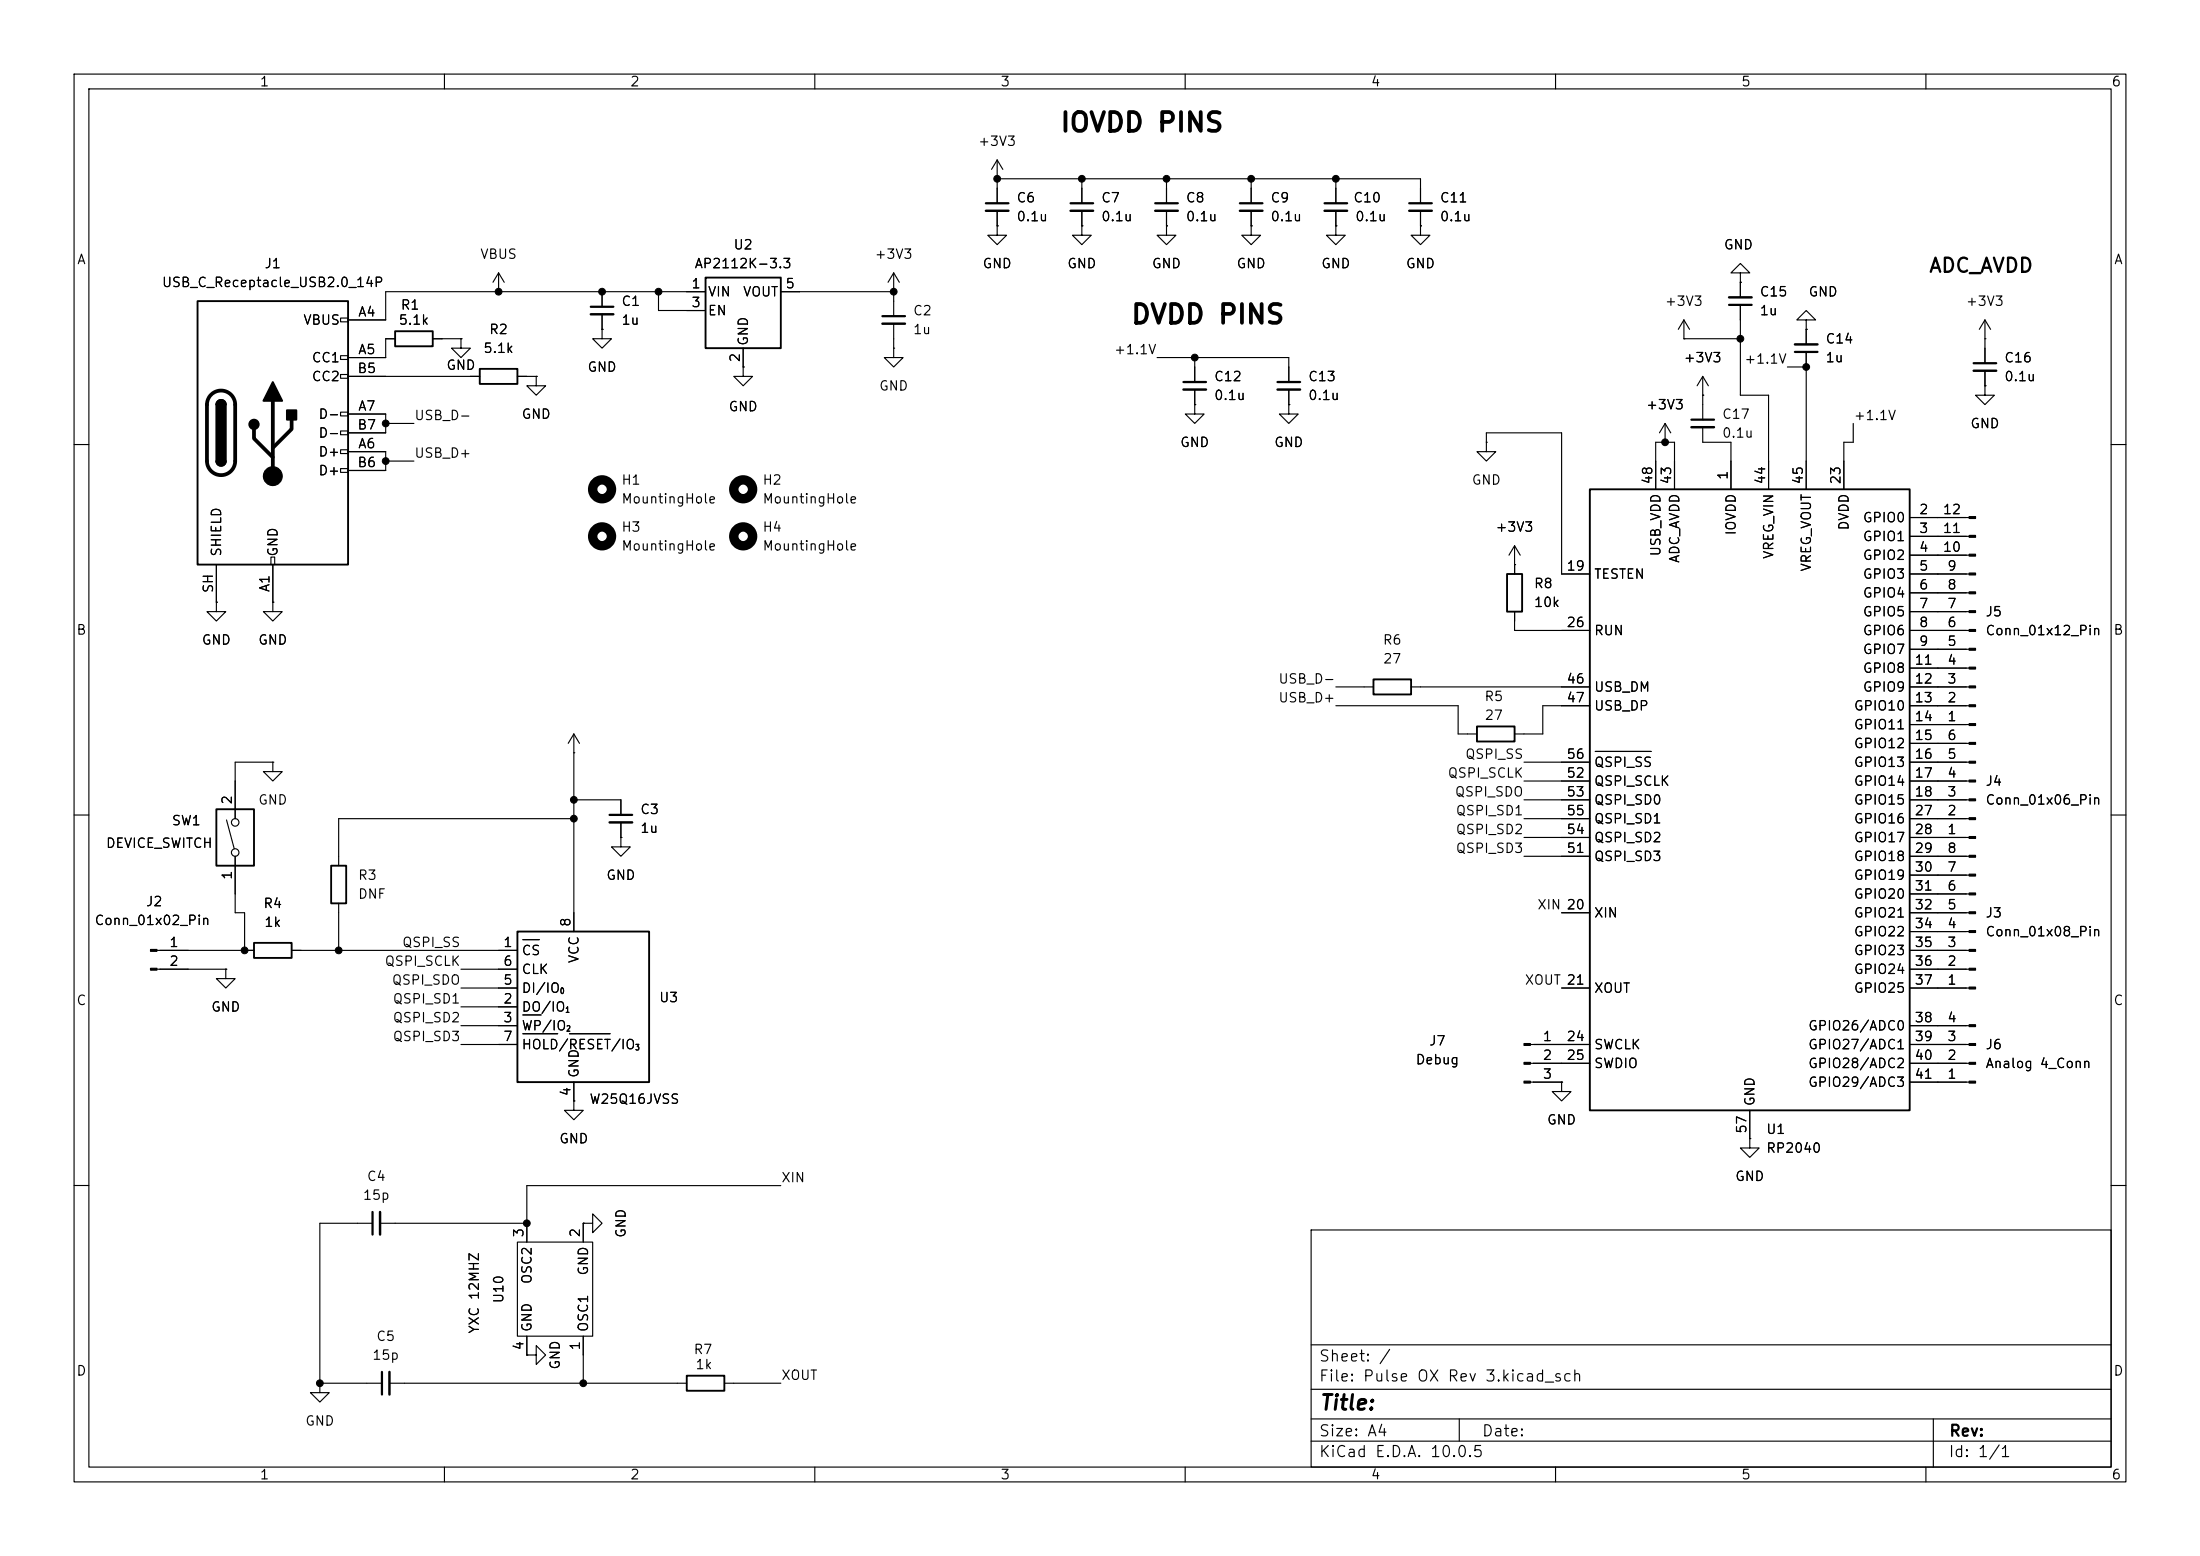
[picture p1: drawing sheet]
<svg xmlns="http://www.w3.org/2000/svg" width="297mm" height="210mm" viewBox="0 0 297 210" stroke-linecap="round" stroke-linejoin="round" font-family="sans-serif">
<g fill="none" stroke="#000" stroke-width=".15">
<path d="M10 10h277v190h-277zM12 12h273v186h-273zM60 10v2M110 10v2M160 10v2M210 10v2M260 10v2M67.3 39.4h.1M67.3 36.8l-.8 1.3M67.3 36.8l.8 1.3M67.3 36.8v2.6M81.3 39.4v2"/>
<path d="M88.9 39.4v2.5h6.3M95.2 39.4h-43.1v3.8h-5.1M105.4 39.4h15.2M120.6 39.4h.1M120.6 36.8l-.7 1.3M120.6 36.8l.8 1.3M120.6 36.8v5.9M134.6 24.1h.1M134.6 30.5v1.3h1.3l-1.3 1.2-1.3-1.2h1.3M134.6 30.5h.1M134.6 21.6l-.7 1.3M134.6 21.6l.8 1.3"/>
<path d="M134.6 21.6v5.8M134.6 28.4v2.1M134.6 24.1h57.2v3.3M146 30.5v1.3h1.3l-1.3 1.2-1.2-1.2h1.2M146 30.5h.1M146 24.1v3.3M146 28.4v2.1M157.5 30.5v1.3h1.2l-1.2 1.2-1.3-1.2h1.3M157.5 30.5h.1M157.5 24.1v3.3M157.5 28.4v2.1M168.9 30.5v1.3h1.3l-1.3 1.2-1.3-1.2h1.3"/>
<path d="M168.9 30.5h.1M168.9 24.1v3.3M168.9 28.4v2.1M180.3 30.5v1.3h1.3l-1.3 1.2-1.2-1.2h1.2M180.3 30.5h.1M180.3 24.1v3.3M180.3 28.4v2.1M191.8 30.5v1.3h1.2l-1.2 1.2-1.3-1.2h1.3M191.8 30.5h.1M191.8 28.4v2.1M234.9 36.8h1.3l-1.3-1.2-1.2 1.2h1.2v1.3M234.9 38.1h.1"/>
<path d="M234.9 38.1v2M46 42.9h1v.5h-1zM46 48h1v.5h-1zM46 50.5h1v.6h-1zM46 55.6h1v.5h-1zM46 58.2h1v.5h-1zM47 55.9h5.1v2.5h-5.1M47 50.8h17.8M52.1 57.2h3.8M53.3 45.7h-1.2v2.6h-5.1M58.4 45.7h3.8M62.2 45.7v1.3h1.3l-1.3 1.3-1.2-1.3h1.2"/>
<path d="M62.2 45.7h.1M69.8 50.8h2.6M72.4 50.8v1.3h1.3l-1.3 1.2-1.3-1.2h1.3M72.4 50.8h.1M81.3 44.5v1.2h1.2l-1.2 1.3-1.3-1.3h1.3M81.3 44.5h.1M81.3 42.4v2.1M100.3 49.5v1.3h1.3l-1.3 1.3-1.2-1.3h1.2M100.3 49.5h.1M100.3 47v2.5M120.6 47v1.3h1.3l-1.3 1.2-1.2-1.2h1.2M120.6 47h.1"/>
<path d="M120.6 43.7v3.3M156.2 48.3h17.8v3.3M161.3 54.6v1.3h1.3l-1.3 1.3-1.3-1.3h1.3M161.3 54.6h.1M161.3 48.3v3.3M161.3 52.6v2M174 54.6v1.3h1.3l-1.3 1.3-1.3-1.3h1.3M174 54.6h.1M174 52.6v2M200.7 59.7v1.3h1.2l-1.2 1.2-1.3-1.2h1.3M200.7 59.7h.1M200.7 59.7v-1.3h10.1v19.1h3.8"/>
<path d="M224.8 59.7h.1M224.8 57.2l-.8 1.2M224.8 57.2l.8 1.2M224.8 57.2v2.5M227.3 45.7h.1M227.3 45.7h7.6M227.3 43.2l-.7 1.3M227.3 43.2l.8 1.3M227.3 43.2v2.5M229.9 53.3h.1M229.9 57.7v2h3.8v6.3M229.9 50.8l-.8 1.3"/>
<path d="M229.9 50.8l.7 1.3M229.9 50.8v5.8M234.9 41.1v12.2h3.9v12.7M241.3 49.5h2.5M243.8 43.2h1.3l-1.3-1.3-1.2 1.3h1.2v1.3M243.8 44.5h.1M243.8 44.5v2M243.8 47.5v18.5M250.2 57.2v2.5h-1.3v6.3M268 52.1v1.2h1.2l-1.2 1.3-1.3-1.3h1.3M268 52.1h.1M268 45.7h.1"/>
<path d="M268 43.2v5.8M268 50v2.1M268 43.2l-.8 1.3M268 43.2l.7 1.3M10 60h2M29.2 76.2v5.1M36.6 75.2h.5v1h-.5zM36.8 76.2v5.1M46 60.7h1v.5h-1zM46 63.2h1v.6h-1zM47 61h5.1v2.5h-5.1M52.1 62.2h3.8"/>
<path d="M204.5 76.2h.1M204.5 73.7v3.8M204.5 73.7l-.8 1.2M204.5 73.7l.7 1.2M223.5 66v-6.3h2.6v6.3M257.8 69.9h8M257.8 72.4h8M257.8 74.9h8M257.8 77.5h8M285 60h2M29.2 81.3v1.3h1.3l-1.3 1.2-1.3-1.2h1.3M29.2 81.3h.1"/>
<path d="M36.8 81.3v1.3h1.3l-1.3 1.2-1.2-1.2h1.2M36.8 81.3h.1M77.5 99.1l-.8 1.2M77.5 99.1l.7 1.2M77.5 99.1v26.6M180.3 92.7h5.1M180.3 95.3h16.5v3.8h2.6M190.5 92.7h24.1M204.5 82.6v2.5h10.1M214.6 95.3h-6.3v3.8h-3.8M257.8 92.7h8M257.8 80h8"/>
<path d="M257.8 82.6h8M257.8 85.1h8M257.8 87.6h8M257.8 90.2h8M257.8 95.3h8M257.8 97.8h8M10 110h2M30.6 110.7l1 3.9M31.7 115.6v7.6h1.3v5.1M36.8 102.9v1.2h1.3l-1.3 1.3-1.2-1.3h1.2M36.8 102.9h.1M36.8 102.9h-5.1v7.6"/>
<path d="M77.5 101.6h.1M77.5 108h6.3v2M77.5 110.5h-31.8v6.3M83.8 113v1.3h1.3l-1.3 1.3-1.3-1.3h1.3M83.8 113h.1M83.8 111v2M205.7 113h8.9M205.7 110.5h8.9M205.7 108h8.9M205.7 105.4h8.9M205.7 102.9h8.9M205.7 115.6h8.9"/>
<path d="M215.4 101.4h7.5M257.8 113h8M257.8 110.5h8M257.8 108h8M257.8 105.4h8M257.8 102.9h8M257.8 100.3h8M257.8 115.6h8M257.8 118.1h8M285 110h2M21.2 128.3h13.1M21.2 130.8h9.3"/>
<path d="M30.5 130.8v1.3h1.2l-1.2 1.3-1.3-1.3h1.3M30.5 130.8h.1M39.4 128.3h30.4M45.7 121.9v6.4M62.2 133.4h7.6M62.2 130.8h7.6M62.2 138.4h7.6M62.2 135.9h7.6M70.6 126.8h2.2M70.6 137h2.5M70.6 139.5h4.7M76.9 139.5h5.5"/>
<path d="M210.8 123.2h3.8M210.8 133.4h3.8M257.8 123.2h8M257.8 133.4h8M257.8 120.7h8M257.8 125.7h8M257.8 128.3h8M257.8 130.8h8M257.8 138.4h8M62.2 141h7.6M77.5 148.6v1.3h1.2l-1.2 1.2-1.3-1.2h1.3M77.5 148.6h.1"/>
<path d="M77.5 146.1v2.5M206.6 141h8M206.6 143.5h8M206.6 146.1h4.2M210.8 146.1v1.2h1.3l-1.3 1.3-1.3-1.3h1.3M210.8 146.1h.1M236.2 153.7v1.2h1.3l-1.3 1.3-1.3-1.3h1.3M236.2 153.7h.1M236.2 149.9v3.8M257.8 141h8M257.8 143.5h8M257.8 146.1h8"/>
<path d="M10 160h2M50.3 165.1h-7.1v21.6M51.3 165.1h19.8M69.8 167.6h10.2v12.7h-10.2zM78.7 165.1h1.3v-1.3l1.3 1.3-1.3 1.3v-1.3M78.7 165.1h.1M78.7 165.1v2.5M105.4 160h-34.3v7.6M177 166h108v32h-108zM285 160h2M43.2 186.7v1.3h1.2l-1.2 1.2-1.3-1.2h1.3M43.2 186.7h.1"/>
<path d="M43.2 186.7h8.4M52.6 186.7h40.1M60 198v2M71.1 182.9h1.3v-1.3l1.3 1.3-1.3 1.3v-1.3M71.1 182.9h.1M71.1 180.3v2.6M78.7 180.3v6.4M97.8 186.7h7.6M110 198v2M160 198v2M177 194.5h108M177 191.5h108"/>
<path d="M177 187.5h108M177 181.5h108M197 191.5v3M210 198v2M260 198v2M261 191.5v6.5"/>
<circle cx="31.8" cy="115.1" r=".51"/>
<circle cx="31.8" cy="111" r=".51"/>
</g>
<g fill="none" stroke="#000" stroke-width=".25">
<path d="M95.2 37.5h10.2v9.5h-10.2zM26.7 40.6h20.3v35.6h-20.3zM29.2 54.6a.64 .64 0 0 1 .6-.6 .64 .64 0 0 1 .7 .6M53.3 44.7h5.1v2h-5.1zM64.8 49.8h5v2h-5zM29.2 62.2a.64 .64 0 0 0 .6 .7 .64 .64 0 0 0 .7-.7M203.5 77.5h2v5.1h-2zM214.6 66h43.2v83.9h-43.2zM185.4 91.7h5.1v2h-5.1zM199.4 98h5.1v2.1h-5.1zM29.2 109.2h5.1v7.6h-5.1zM44.7 116.8h2v5.1h-2z"/>
<path d="M34.3 127.3h5.1v2h-5.1zM69.8 125.7h17.8v20.4h-17.8zM92.7 185.7h5.1v2h-5.1z"/>
</g>
<g fill="none" stroke="#000" stroke-width=".3">
<path d="M133.1 27.4h3M144.5 27.4h3.1M156 27.4h3M167.4 27.4h3M178.8 27.4h3.1M190.2 27.4h3.1M79.8 41.4h3M119.1 42.7h3.1M159.8 51.6h3M172.5 51.6h3M228.3 56.6h3.1M233.4 41.1h3.1"/>
<path d="M242.3 47.5h3.1M266.4 49h3.1M82.3 110h3M50.3 163.6v3M51.6 185.2v3"/>
</g>
<g fill="none" stroke="#000" stroke-width=".33">
<path d="M133.1 28.4h3M144.5 28.4h3.1M156 28.4h3M167.4 28.4h3M178.8 28.4h3.1M190.2 28.4h3.1M79.8 42.4h3M119.1 43.7h3.1M159.8 52.6h3M172.5 52.6h3M228.3 57.7h3.1M233.4 40.1h3.1"/>
<path d="M242.3 46.5h3.1M266.4 50h3.1M82.3 111h3M51.3 163.6v3M52.6 185.2v3"/>
</g>
<g fill="#000" stroke="#000" stroke-width=".15">
<path d="M265.8 77.3h.9v.3h-.9zM265.8 74.8h.9v.3h-.9zM265.8 72.3h.9v.2h-.9zM265.8 69.7h.9v.3h-.9zM265.8 97.7h.9v.2h-.9zM265.8 95.1h.9v.3h-.9zM265.8 92.6h.9v.2h-.9zM265.8 90h.9v.3h-.9zM265.8 87.5h.9v.3h-.9zM265.8 85h.9v.2h-.9zM265.8 82.4h.9v.3h-.9zM265.8 79.9h.9v.2h-.9z"/>
<path d="M265.8 112.9h.9v.3h-.9zM265.8 110.4h.9v.2h-.9zM265.8 107.8h.9v.3h-.9zM265.8 105.3h.9v.2h-.9zM265.8 102.7h.9v.3h-.9zM265.8 100.2h.9v.3h-.9zM265.8 118h.9v.2h-.9zM265.8 115.4h.9v.3h-.9zM20.3 128.1h.9v.3h-.9zM20.3 130.7h.9v.2h-.9zM265.8 133.2h.9v.3h-.9zM265.8 130.7h.9v.2h-.9z"/>
<path d="M265.8 128.1h.9v.3h-.9zM265.8 125.6h.9v.3h-.9zM265.8 123.1h.9v.2h-.9zM265.8 120.5h.9v.3h-.9zM265.8 138.3h.9v.3h-.9zM205.7 140.8h.9v.3h-.9zM205.7 143.4h.9v.2h-.9zM205.7 145.9h.9v.3h-.9zM265.8 145.9h.9v.3h-.9zM265.8 143.4h.9v.2h-.9zM265.8 140.8h.9v.3h-.9z"/>
<circle cx="36.8" cy="64.3" r="1.27"/>
</g>
<path d="M28.5 53.3a1.9 1.9 0 0 1 2.1-.4 1.9 1.9 0 0 1 1.1 1.7v7.6a1.91 1.91 0 0 1-1.9 1.9 1.91 1.91 0 0 1-1.9-1.9v-7.6a1.9 1.9 0 0 1 .6-1.3zM34.3 57.9v1.3l2.5 2.5M36.8 54.1v10.2M39.4 56.6v1.3l-2.6 2.6" fill="none" stroke="#000" stroke-width=".51"/>
<g fill="#000" stroke="#000" stroke-width=".25">
<path d="M29.4 54.2a.64 .64 0 0 1 .7-.2 .64 .64 0 0 1 .4 .6h-1.3zM36.8 51.6l1.3 2.5h-2.5zM38.7 55.4h1.3v1.2h-1.3zM29.2 54.6h1.3v7.6h-1.3zM29.2 62.2h1.3a.64 .64 0 0 1-.7 .7 .64 .64 0 0 1-.6-.7z"/>
<circle cx="34.3" cy="57.3" r=".63"/>
</g>
<g fill="none" stroke="#000" stroke-width="1.3">
<circle cx="81.3" cy="66" r="1.27"/>
<circle cx="81.3" cy="72.4" r="1.27"/>
<circle cx="100.3" cy="72.4" r="1.27"/>
<circle cx="100.3" cy="66" r="1.27"/>
</g>
<g fill="#000" stroke="#000" stroke-width=".14">
<circle cx="67.3" cy="39.4" r=".46"/>
<circle cx="81.3" cy="39.4" r=".46"/>
<circle cx="88.9" cy="39.4" r=".46"/>
<circle cx="120.6" cy="39.4" r=".46"/>
<circle cx="134.6" cy="24.1" r=".46"/>
<circle cx="146" cy="24.1" r=".46"/>
<circle cx="157.5" cy="24.1" r=".46"/>
<circle cx="168.9" cy="24.1" r=".46"/>
<circle cx="180.3" cy="24.1" r=".46"/>
<circle cx="52.1" cy="57.2" r=".46"/>
<circle cx="161.3" cy="48.3" r=".46"/>
<circle cx="224.8" cy="59.7" r=".46"/>
<circle cx="234.9" cy="45.7" r=".46"/>
<circle cx="243.8" cy="49.5" r=".46"/>
<circle cx="52.1" cy="62.2" r=".46"/>
<circle cx="77.5" cy="108" r=".46"/>
<circle cx="77.5" cy="110.5" r=".46"/>
<circle cx="33" cy="128.3" r=".46"/>
<circle cx="45.7" cy="128.3" r=".46"/>
<circle cx="71.1" cy="165.1" r=".46"/>
<circle cx="43.2" cy="186.7" r=".46"/>
<circle cx="78.7" cy="186.7" r=".46"/>
</g>
<g font-size="2.5">
<text x="143" y="18.4">IOVDD PINS</text>
<text x="152.5" y="44.3">DVDD PINS</text>
</g>
<text font-size="2" x="178" y="190.8">Title:</text>
<text font-size="1.9" x="260.3" y="37.3">ADC_AVDD</text>
<g font-size="1.5">
<text x="178" y="184.1">Sheet: /</text>
<text x="178" y="186.8">File: Pulse OX Rev 3.kicad_sch</text>
<text x="178" y="197">KiCad E.D.A. 10.0.5</text>
<text x="178" y="194.2">Size: A4</text>
<text x="200" y="194.2">Date:</text>
<text x="263" y="197">Id: 1/1</text>
<text x="263" y="194.2">Rev:</text>
</g>
<g font-size="1.3">
<text x="35" y="12">1</text>
<text x="85" y="12">2</text>
<text x="135" y="12">3</text>
<text x="185" y="12">4</text>
<text x="235" y="12">5</text>
<text x="285" y="12">6</text>
<text x="132" y="20">+3V3</text>
<text x="137.1" y="27.6">C6</text>
<text x="148.6" y="27.6">C7</text>
<text x="160" y="27.6">C8</text>
<text x="171.4" y="27.6">C9</text>
<text x="182.6" y="27.6">C10</text>
<text x="194.3" y="27.6">C11</text>
<text x="10.3" y="36">A</text>
<text x="64.7" y="35.3">VBUS</text>
<text x="98.9" y="34">U2</text>
<text x="118" y="35.3">+3V3</text>
<text x="137.1" y="30.2">0.1u</text>
<text x="148.6" y="30.2">0.1u</text>
<text x="160" y="30.2">0.1u</text>
<text x="171.4" y="30.2">0.1u</text>
<text x="182.9" y="30.2">0.1u</text>
<text x="194.3" y="30.2">0.1u</text>
<text x="232.6" y="34">GND</text>
<text x="285.3" y="36">A</text>
<text x="21.8" y="39.1">USB_C_Receptacle_USB2.0_14P</text>
<text x="35.6" y="36.5">J1</text>
<text x="83.8" y="41.6">C1</text>
<text x="93.2" y="39.2">1</text>
<text x="93.2" y="41.8">3</text>
<text x="93.7" y="36.5">AP2112K-3.3</text>
<text x="95.5" y="40.3">VIN</text>
<text x="100.2" y="40.3">VOUT</text>
<text x="105.9" y="39.2">5</text>
<text x="132.6" y="36.5">GND</text>
<text x="144" y="36.5">GND</text>
<text x="155.4" y="36.5">GND</text>
<text x="166.8" y="36.5">GND</text>
<text x="178.3" y="36.5">GND</text>
<text x="189.7" y="36.5">GND</text>
<text x="224.7" y="41.6">+3V3</text>
<text x="237.5" y="40.3">C15</text>
<text x="244.1" y="40.3">GND</text>
<text x="265.3" y="41.6">+3V3</text>
<text x="40.8" y="44.1">VBUS</text>
<text x="48.3" y="43">A4</text>
<text x="53.7" y="44.1">5.1k</text>
<text x="54" y="42.1">R1</text>
<text x="65.2" y="48">5.1k</text>
<text x="65.9" y="45.4">R2</text>
<text x="83.8" y="44.1">1u</text>
<text x="95.5" y="42.9">EN</text>
<text x="101.3" y="46.8" transform="rotate(-90 101.3 46.8)">GND</text>
<text x="123.2" y="42.9">C2</text>
<text x="123.2" y="45.4">1u</text>
<text x="237.5" y="42.9">1u</text>
<text x="246.4" y="46.7">C14</text>
<text x="42" y="49.2">CC1</text>
<text x="42" y="51.8">CC2</text>
<text x="48.2" y="50.7">B5</text>
<text x="48.3" y="48.1">A5</text>
<text x="60.2" y="50.2">GND</text>
<text x="79.2" y="50.5">GND</text>
<text x="100.2" y="49" transform="rotate(-90 100.2 49)">2</text>
<text x="118.6" y="53">GND</text>
<text x="150.3" y="48.1">+1.1V</text>
<text x="163.8" y="51.8">C12</text>
<text x="176.5" y="51.8">C13</text>
<text x="227.2" y="49.2">+3V3</text>
<text x="235.4" y="49.4">+1.1V</text>
<text x="246.4" y="49.2">1u</text>
<text x="270.5" y="49.2">C16</text>
<text x="270.5" y="51.8">0.1u</text>
<text x="42.9" y="56.8">D-</text>
<text x="42.9" y="59.4">D-</text>
<text x="48.2" y="58.3">B7</text>
<text x="48.3" y="55.7">A7</text>
<text x="55.9" y="57">USB_D-</text>
<text x="70.3" y="56.8">GND</text>
<text x="98.3" y="55.8">GND</text>
<text x="163.8" y="54.3">0.1u</text>
<text x="176.5" y="54.3">0.1u</text>
<text x="222.1" y="55.6">+3V3</text>
<text x="232.4" y="56.8">C17</text>
<text x="232.4" y="59.4">0.1u</text>
<text x="250.2" y="57">+1.1V</text>
<text x="265.9" y="58.1">GND</text>
<text x="42.9" y="61.9">D+</text>
<text x="42.9" y="64.5">D+</text>
<text x="48.2" y="63.4">B6</text>
<text x="48.3" y="60.8">A6</text>
<text x="55.9" y="62.1">USB_D+</text>
<text x="83.8" y="65.7">H1</text>
<text x="102.9" y="65.7">H2</text>
<text x="159.2" y="60.7">GND</text>
<text x="171.9" y="60.7">GND</text>
<text x="198.6" y="65.7">GND</text>
<text x="223.4" y="65.5" transform="rotate(-90 223.4 65.5)">48</text>
<text x="225.9" y="65.5" transform="rotate(-90 225.9 65.5)">43</text>
<text x="233.5" y="64.9" transform="rotate(-90 233.5 64.9)">1</text>
<text x="238.6" y="65.5" transform="rotate(-90 238.6 65.5)">44</text>
<text x="243.7" y="65.5" transform="rotate(-90 243.7 65.5)">45</text>
<text x="248.8" y="65.5" transform="rotate(-90 248.8 65.5)">23</text>
<text x="83.8" y="68.3">MountingHole</text>
<text x="102.9" y="68.3">MountingHole</text>
<text x="249.9" y="71.7" transform="rotate(-90 249.9 71.7)">DVDD</text>
<text x="251.4" y="70.8">GPIO0</text>
<text x="259" y="69.7">2</text>
<text x="262.2" y="69.7">12</text>
<text x="30.2" y="75.2" transform="rotate(-90 30.2 75.2)">SHIELD</text>
<text x="37.8" y="75.2" transform="rotate(-90 37.8 75.2)">GND</text>
<text x="83.8" y="72.1">H3</text>
<text x="83.8" y="74.6">MountingHole</text>
<text x="102.9" y="72.1">H4</text>
<text x="102.9" y="74.6">MountingHole</text>
<text x="201.8" y="72.1">+3V3</text>
<text x="211.4" y="77.3">19</text>
<text x="224.5" y="75.2" transform="rotate(-90 224.5 75.2)">USB_VDD</text>
<text x="227" y="76.1" transform="rotate(-90 227 76.1)">ADC_AVDD</text>
<text x="234.6" y="72.3" transform="rotate(-90 234.6 72.3)">IOVDD</text>
<text x="239.7" y="75.5" transform="rotate(-90 239.7 75.5)">VREG_VIN</text>
<text x="244.8" y="77.2" transform="rotate(-90 244.8 77.2)">VREG_VOUT</text>
<text x="251.4" y="73.4">GPIO1</text>
<text x="251.4" y="75.9">GPIO2</text>
<text x="259" y="72.3">3</text>
<text x="259" y="74.8">4</text>
<text x="259" y="77.3">5</text>
<text x="262.2" y="74.8">10</text>
<text x="262.2" y="72.3">11</text>
<text x="262.8" y="77.3">9</text>
<text x="29.1" y="80.1" transform="rotate(-90 29.1 80.1)">SH</text>
<text x="36.7" y="80" transform="rotate(-90 36.7 80)">A1</text>
<text x="207" y="79.7">R8</text>
<text x="207" y="82.2">10k</text>
<text x="215.1" y="78.4">TESTEN</text>
<text x="251.4" y="78.4">GPIO3</text>
<text x="251.4" y="81">GPIO4</text>
<text x="251.4" y="83.5">GPIO5</text>
<text x="259" y="79.9">6</text>
<text x="259" y="82.4">7</text>
<text x="262.8" y="82.4">7</text>
<text x="262.8" y="79.9">8</text>
<text x="268" y="83.5">J5</text>
<text x="10.2" y="86">B</text>
<text x="27.1" y="87.3">GND</text>
<text x="34.8" y="87.3">GND</text>
<text x="186.6" y="87.3">R6</text>
<text x="186.6" y="89.9">27</text>
<text x="211.4" y="85">26</text>
<text x="215.1" y="86.1">RUN</text>
<text x="251.4" y="86.1">GPIO6</text>
<text x="251.4" y="88.6">GPIO7</text>
<text x="259" y="85">8</text>
<text x="259" y="87.5">9</text>
<text x="262.8" y="87.5">5</text>
<text x="262.8" y="85">6</text>
<text x="268" y="86.1">Conn_01x12_Pin</text>
<text x="285.2" y="86">B</text>
<text x="172.5" y="95.1">USB_D+</text>
<text x="172.5" y="92.6">USB_D-</text>
<text x="200.3" y="94.9">R5</text>
<text x="211.4" y="92.6">46</text>
<text x="211.4" y="95.1">47</text>
<text x="215.1" y="93.7">USB_DM</text>
<text x="251.4" y="91.1">GPIO8</text>
<text x="251.4" y="93.7">GPIO9</text>
<text x="258.4" y="90">11</text>
<text x="258.4" y="92.6">12</text>
<text x="258.4" y="95.1">13</text>
<text x="262.8" y="95.1">2</text>
<text x="262.8" y="92.6">3</text>
<text x="262.8" y="90">4</text>
<text x="200.3" y="97.5">27</text>
<text x="215.1" y="96.2">USB_DP</text>
<text x="250.2" y="96.2">GPIO10</text>
<text x="250.2" y="98.8">GPIO11</text>
<text x="250.2" y="101.3">GPIO12</text>
<text x="258.4" y="97.7">14</text>
<text x="258.4" y="100.2">15</text>
<text x="262.8" y="100.2">6</text>
<text x="262.8" y="97.7">1</text>
<text x="195.4" y="105.3">QSPI_SCLK</text>
<text x="196.3" y="107.8">QSPI_SDO</text>
<text x="197.7" y="102.7">QSPI_SS</text>
<text x="211.4" y="105.3">52</text>
<text x="211.4" y="107.8">53</text>
<text x="211.4" y="102.7">56</text>
<text x="215.1" y="106.4">QSPI_SCLK</text>
<text x="215.1" y="103.8">QSPI_SS</text>
<text x="250.2" y="103.8">GPIO13</text>
<text x="250.2" y="106.4">GPIO14</text>
<text x="258.4" y="102.7">16</text>
<text x="258.4" y="105.3">17</text>
<text x="258.4" y="107.8">18</text>
<text x="262.8" y="107.8">3</text>
<text x="262.8" y="105.3">4</text>
<text x="262.8" y="102.7">5</text>
<text x="268" y="106.4">J4</text>
<text x="23.1" y="111.7">SW1</text>
<text x="31.6" y="108.7" transform="rotate(-90 31.6 108.7)">2</text>
<text x="34.8" y="108.9">GND</text>
<text x="86.3" y="110.2">C3</text>
<text x="86.3" y="112.7">1u</text>
<text x="196.4" y="112.9">QSPI_SD2</text>
<text x="196.4" y="110.4">QSPI_SD1</text>
<text x="211.4" y="112.9">54</text>
<text x="211.4" y="110.4">55</text>
<text x="215.1" y="108.9">QSPI_SD0</text>
<text x="215.1" y="114">QSPI_SD2</text>
<text x="215.1" y="111.5">QSPI_SD1</text>
<text x="250.2" y="108.9">GPIO15</text>
<text x="250.2" y="111.5">GPIO16</text>
<text x="250.2" y="114">GPIO17</text>
<text x="258.4" y="110.4">27</text>
<text x="258.4" y="112.9">28</text>
<text x="262.8" y="112.9">1</text>
<text x="262.8" y="110.4">2</text>
<text x="268" y="108.9">Conn_01x06_Pin</text>
<text x="14.2" y="114.8">DEVICE_SWITCH</text>
<text x="31.6" y="118.8" transform="rotate(-90 31.6 118.8)">1</text>
<text x="48.2" y="119.1">R3</text>
<text x="81.8" y="119.1">GND</text>
<text x="196.4" y="115.4">QSPI_SD3</text>
<text x="211.4" y="115.4">51</text>
<text x="215.1" y="116.5">QSPI_SD3</text>
<text x="250.2" y="116.5">GPIO18</text>
<text x="250.2" y="119.1">GPIO19</text>
<text x="258.4" y="115.4">29</text>
<text x="258.4" y="118">30</text>
<text x="262.8" y="118">7</text>
<text x="262.8" y="115.4">8</text>
<text x="12.7" y="125.2">Conn_01x02_Pin</text>
<text x="19.6" y="122.6">J2</text>
<text x="35.5" y="122.9">R4</text>
<text x="35.6" y="125.4">1k</text>
<text x="48.2" y="121.6">DNF</text>
<text x="77.3" y="125.2" transform="rotate(-90 77.3 125.2)">8</text>
<text x="207.4" y="123.1">XIN 20</text>
<text x="211.4" y="123.1">20</text>
<text x="215.1" y="124.2">XIN</text>
<text x="250.2" y="121.6">GPIO20</text>
<text x="250.2" y="124.2">GPIO21</text>
<text x="258.4" y="120.5">31</text>
<text x="258.4" y="123.1">32</text>
<text x="258.4" y="125.6">34</text>
<text x="262.8" y="125.6">4</text>
<text x="262.8" y="123.1">5</text>
<text x="262.8" y="120.5">6</text>
<text x="268" y="124.2">J3</text>
<text x="22.8" y="128.1">1</text>
<text x="22.8" y="130.7">2</text>
<text x="51.8" y="130.7">QSPI_SCLK</text>
<text x="54.2" y="128.1">QSPI_SS</text>
<text x="67.8" y="128.1">1</text>
<text x="67.8" y="130.7">6</text>
<text x="70.3" y="129.2">CS</text>
<text x="70.3" y="131.8">CLK</text>
<text x="78.4" y="130.1" transform="rotate(-90 78.4 130.1)">VCC</text>
<text x="250.2" y="126.7">GPIO22</text>
<text x="250.2" y="129.2">GPIO23</text>
<text x="250.2" y="131.8">GPIO24</text>
<text x="258.4" y="128.1">35</text>
<text x="258.4" y="130.7">36</text>
<text x="262.8" y="130.7">2</text>
<text x="262.8" y="128.1">3</text>
<text x="268" y="126.7">Conn_01x08_Pin</text>
<text x="10.2" y="136">C</text>
<text x="28.4" y="136.9">GND</text>
<text x="52.8" y="133.2">QSPI_SDO</text>
<text x="52.9" y="135.8">QSPI_SD1</text>
<text x="67.8" y="135.8">2</text>
<text x="67.8" y="133.2">5</text>
<text x="70.3" y="136.9">DO/IO</text>
<text x="70.3" y="134.3">DI/IO</text>
<text x="88.9" y="135.6">U3</text>
<text x="205.8" y="133.2">XOUT 21</text>
<text x="211.4" y="133.2">21</text>
<text x="215.1" y="134.3">XOUT</text>
<text x="250.2" y="134.3">GPIO25</text>
<text x="258.4" y="133.2">37</text>
<text x="262.8" y="133.2">1</text>
<text x="285.2" y="136">C</text>
<text x="52.9" y="140.8">QSPI_SD3</text>
<text x="52.9" y="138.3">QSPI_SD2</text>
<text x="67.8" y="138.3">3</text>
<text x="67.8" y="140.8">7</text>
<text x="70.3" y="139.4">WP/IO</text>
<text x="70.3" y="141.9">HOLD/RESET/IO</text>
<text x="191" y="144">Debug</text>
<text x="192.8" y="141.4">J7</text>
<text x="208.2" y="140.8">1</text>
<text x="208.2" y="143.4">2</text>
<text x="211.4" y="140.8">24</text>
<text x="211.4" y="143.4">25</text>
<text x="215.1" y="141.9">SWCLK</text>
<text x="244" y="139.4">GPIO26/ADC0</text>
<text x="244" y="141.9">GPIO27/ADC1</text>
<text x="258.4" y="138.3">38</text>
<text x="258.4" y="140.8">39</text>
<text x="258.4" y="143.4">40</text>
<text x="262.8" y="143.4">2</text>
<text x="262.8" y="140.8">3</text>
<text x="262.8" y="138.3">4</text>
<text x="268" y="141.9">J6</text>
<text x="77.3" y="148.1" transform="rotate(-90 77.3 148.1)">4</text>
<text x="78.4" y="145.6" transform="rotate(-90 78.4 145.6)">GND</text>
<text x="79.5" y="149.3">W25Q16JVSS</text>
<text x="208.2" y="145.9">3</text>
<text x="215.1" y="144.5">SWDIO</text>
<text x="237.2" y="149.4" transform="rotate(-90 237.2 149.4)">GND</text>
<text x="244" y="144.5">GPIO28/ADC2</text>
<text x="244" y="147">GPIO29/ADC3</text>
<text x="258.4" y="145.9">41</text>
<text x="262.8" y="145.9">1</text>
<text x="268" y="144.5">Analog 4_Conn</text>
<text x="75.4" y="154.6">GND</text>
<text x="208.8" y="152.1">GND</text>
<text x="236.1" y="153.1" transform="rotate(-90 236.1 153.1)">57</text>
<text x="238.3" y="153.4">U1</text>
<text x="238.3" y="155.9">RP2040</text>
<text x="49.4" y="159.7">C4</text>
<text x="105.4" y="159.9">XIN</text>
<text x="234.2" y="159.7">GND</text>
<text x="48.9" y="162.3">15p</text>
<text x="71" y="167.1" transform="rotate(-90 71 167.1)">3</text>
<text x="78.6" y="167.1" transform="rotate(-90 78.6 167.1)">2</text>
<text x="84.8" y="167.2" transform="rotate(-90 84.8 167.2)">GND</text>
<text x="72.1" y="173.4" transform="rotate(-90 72.1 173.4)">OSC2</text>
<text x="79.7" y="172.2" transform="rotate(-90 79.7 172.2)">GND</text>
<text x="68.3" y="176" transform="rotate(-90 68.3 176)">U10</text>
<text x="72.1" y="179.9" transform="rotate(-90 72.1 179.9)">GND</text>
<text x="79.7" y="179.9" transform="rotate(-90 79.7 179.9)">OSC1</text>
<text x="10.2" y="186">D</text>
<text x="50.2" y="183.8">15p</text>
<text x="50.7" y="181.3">C5</text>
<text x="65" y="180.1" transform="rotate(-90 65 180.1)">YXC 12MHZ</text>
<text x="71" y="182.3" transform="rotate(-90 71 182.3)">4</text>
<text x="75.9" y="184.9" transform="rotate(-90 75.9 184.9)">GND</text>
<text x="78.6" y="182.3" transform="rotate(-90 78.6 182.3)">1</text>
<text x="93.5" y="183.1">R7</text>
<text x="93.8" y="185.1">1k</text>
<text x="285.2" y="186">D</text>
<text x="105.4" y="186.6">XOUT</text>
<text x="41.1" y="192.7">GND</text>
<text x="35" y="200">1</text>
<text x="85" y="200">2</text>
<text x="135" y="200">3</text>
<text x="185" y="200">4</text>
<text x="235" y="200">5</text>
<text x="285" y="200">6</text>
</g>
<g font-size=".8">
<text x="75.5" y="134.3">0</text>
<text x="76.3" y="136.9">1</text>
<text x="76.4" y="139.4">2</text>
<text x="85.7" y="141.9">3</text>
</g>
</svg>
